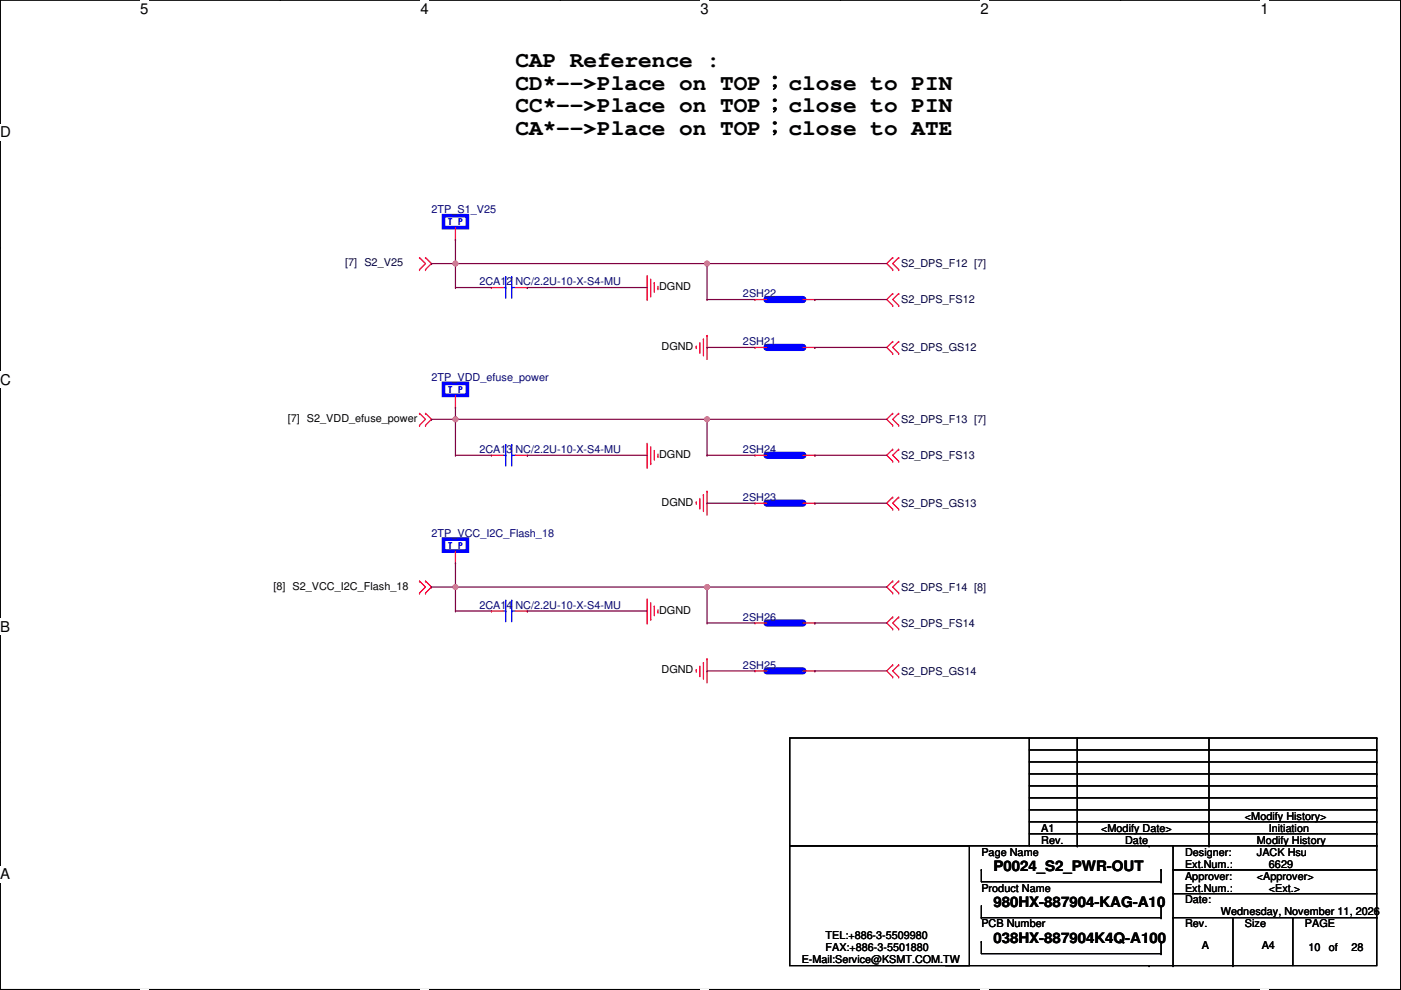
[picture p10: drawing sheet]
<svg xmlns="http://www.w3.org/2000/svg" width="297mm" height="210mm" viewBox="0 0 297 210" stroke-linecap="round" stroke-linejoin="round" font-family="sans-serif">
<path d="M0 0h297v209.8h-297z" fill="none" stroke="#000" stroke-width=".25"/>
<g fill="#fff">
<path d="M29.7 0h1.8v3.5h-1.8z"/>
<path d="M29.7 209.8h1.8v.2h-1.8z"/>
</g>
<path d="M59.4 0h.1M59.4 209.8h.1" fill="none" stroke="#000" stroke-width=".25"/>
<g fill="#fff">
<path d="M89.1 0h1.8v3.5h-1.8z"/>
<path d="M89.1 209.8h1.8v.2h-1.8z"/>
</g>
<path d="M118.8 0h.1M118.8 209.8h.1" fill="none" stroke="#000" stroke-width=".25"/>
<g fill="#fff">
<path d="M148.5 0h1.8v3.5h-1.8z"/>
<path d="M148.5 209.8h1.8v.2h-1.8z"/>
</g>
<path d="M178.2 0h.1M178.2 209.8h.1" fill="none" stroke="#000" stroke-width=".25"/>
<g fill="#fff">
<path d="M207.9 0h1.8v3.5h-1.8z"/>
<path d="M207.9 209.8h1.8v.2h-1.8z"/>
</g>
<path d="M237.6 0h.1M237.6 209.8h.1" fill="none" stroke="#000" stroke-width=".25"/>
<g fill="#fff">
<path d="M267.3 0h1.7v3.5h-1.7z"/>
<path d="M267.3 209.8h1.7v.2h-1.7z"/>
<path d="M0 26.2h2.3v3.6h-2.3z"/>
<path d="M297 26.2h.1v3.6h-.1z"/>
<path d="M0 78.7h2.3v3.5h-2.3z"/>
<path d="M297 78.7h.1v3.5h-.1z"/>
</g>
<path d="M0 52.5h.1M297 52.5h.1" fill="none" stroke="#000" stroke-width=".25"/>
<g fill="#fff">
<path d="M0 131.1h2.2v3.6h-2.2z"/>
<path d="M297 131.1h.1v3.6h-.1z"/>
</g>
<path d="M0 104.9h.1M297 104.9h.1" fill="none" stroke="#000" stroke-width=".25"/>
<path d="M0 104.9h.1M297 104.9h.1" fill="none" stroke="#000" stroke-width=".21"/>
<g fill="#fff">
<path d="M0 183.6h2.2v3.5h-2.2z"/>
<path d="M297 183.6h.1v3.5h-.1z"/>
</g>
<g fill="none" stroke="#000" stroke-width=".25">
<path d="M0 157.4h.1M167.4 156.5h50.8v22.8h-50.8zM218.2 156.5h73.7M218.2 159h73.7M228.4 156.5v22.8M256.3 156.5v22.8M291.9 156.5h.1M291.9 159h.1M291.9 156.5v22.8M297 157.4h.1M167.4 179.3h38.1v25.4h-38.1zM218.2 176.8h73.7"/>
<path d="M218.2 174.3h73.7M218.2 171.7h73.7M218.2 169.2h73.7M218.2 166.6h73.7M218.2 164.1h73.7M218.2 161.6h73.7M228.4 179.3h.1M243.6 179.3h.1M248.7 179.3h.1M248.7 179.3h-30.5M248.7 179.3h43.2v5.1h-43.2zM256.3 179.3h.1"/>
<path d="M291.9 176.8h.1M291.9 179.3h.1M291.9 174.3h.1M291.9 171.7h.1M291.9 169.2h.1M291.9 166.6h.1M291.9 164.1h.1M291.9 161.6h.1M208.1 194.6h38.1M208.1 199.6h.1M208.1 184.4h.1M208.1 194.6h.1"/>
<path d="M208.1 184.4v2.5h38.1M208.1 199.6v2.6h38.1M208.1 192v2.6M246.2 186.9h.1M246.2 199.7h.1M246.2 184.4h.1M246.2 194.6h.1M246.2 192h.1M246.2 184.4v2.5M246.2 192v2.6M246.2 199.7v2.5M248.7 194.6h.1"/>
<path d="M248.7 189.5v5.1M248.7 194.6h43.2v10.1h-43.2zM248.7 184.4h43.2v5.1h-43.2zM261.4 194.6v10.1M274.1 194.6h.1M274.1 194.6v10.1M291.9 194.6h.1M291.9 189.5v5.1M243.6 204.7h.1M246.2 202.2h.1M248.7 204.7h.1M248.7 204.7h-48.2"/>
<path d="M261.4 204.7h.1"/>
</g>
<g fill="none" stroke="#f00" stroke-width=".25">
<path d="M88.9 54.6h.1M88.9 57.2h.1M88.9 54.6l1.3 1.3-1.3 1.3M90.2 57.2h.1M90.2 54.6h.1M90.2 54.6l1.3 1.3-1.3 1.3M96.6 50.8h.1M96.6 48.3v2.5M137.2 58.4v5.1M138 59.2v3.5M138.7 60h.1M138.7 60v2"/>
<path d="M189.3 54.6h.1M189.3 57.2h.1M189.3 54.6l-1.3 1.3 1.3 1.3M190.5 57.2h.1M190.5 54.6h.1M190.5 54.6l-1.2 1.3 1.2 1.3M104.2 61h.1M104.2 61h2.5M109.3 61h2.5M111.8 61h.1M137.2 63.5h.1M138 62.7h.1"/>
<path d="M139.5 61.2h.1M139.5 60.7v.5M147.6 73.4h.1M147.6 73.4v.5M148.4 74.7h.1M148.4 72.7v2M149.1 71.9h.1M149.1 71.9v3.5M149.9 71.1h.1M149.9 71.1v5.1M160.1 63.5h.1M160.1 73.7h.1"/>
<path d="M160.1 63.5h2.5M160.1 73.7h2.5M170.2 63.5h2.6M170.2 73.7h2.6M172.8 63.5h.1M172.8 73.7h.1M189.3 62.2h.1M189.3 64.8h.1M189.3 72.4h.1M189.3 74.9h.1M189.3 62.2l-1.3 1.3 1.3 1.3M189.3 72.4l-1.3 1.3 1.3 1.2"/>
<path d="M190.5 64.8h.1M190.5 62.2h.1M190.5 74.9h.1M190.5 72.4h.1M190.5 62.2l-1.2 1.3 1.2 1.3M190.5 72.4l-1.2 1.3 1.2 1.2M88.9 90.2h.1M88.9 87.6h.1M88.9 87.6l1.3 1.3-1.3 1.3M90.2 87.6h.1M90.2 90.2h.1M90.2 87.6l1.3 1.3-1.3 1.3"/>
<path d="M96.6 86.4h.1M96.6 83.8v2.6M104.2 96.5h.1M104.2 96.5h2.5M109.3 96.5h2.5M111.8 96.5h.1M137.2 99.1h.1M137.2 94v5.1M138 98.3h.1M138 94.7v3.6M138.7 95.5h.1M138.7 95.5v2"/>
<path d="M139.5 96.8h.1M139.5 96.3v.5M160.1 96.5h.1M160.1 96.5h2.5M170.2 96.5h2.6M172.8 96.5h.1M189.3 95.3h.1M189.3 97.8h.1M189.3 87.6h.1M189.3 90.2h.1M189.3 95.3l-1.3 1.2 1.3 1.3M189.3 87.6l-1.3 1.3 1.3 1.3"/>
<path d="M190.5 97.8h.1M190.5 95.3h.1M190.5 90.2h.1M190.5 87.6h.1M190.5 95.3l-1.2 1.2 1.2 1.3M190.5 87.6l-1.2 1.3 1.2 1.3M96.6 119.4h.1M96.6 116.8v2.6M147.6 106.4h.1M147.6 106.4v.5M148.4 107.7h.1M148.4 105.7v2"/>
<path d="M149.1 104.9h.1M149.1 104.9v3.6M149.9 104.1h.1M149.9 104.1v5.1M160.1 106.7h.1M160.1 106.7h2.5M170.2 106.7h2.6M172.8 106.7h.1M189.3 105.4h.1M189.3 108h.1M189.3 105.4l-1.3 1.3 1.3 1.3M190.5 108h.1"/>
<path d="M190.5 105.4h.1M190.5 105.4l-1.2 1.3 1.2 1.3M88.9 125.7h.1M88.9 123.2l1.3 1.3-1.3 1.2M88.9 123.2h.1M90.2 123.2l1.3 1.3-1.3 1.2M90.2 123.2h.1M90.2 125.7h.1M104.2 129.5h.1M104.2 129.5h2.5M109.3 129.5h2.5M111.8 129.5h.1"/>
<path d="M137.2 132.1h.1M137.2 127v5.1M138 131.3h.1M138 127.8v3.5M138.7 128.5h.1M138.7 128.5v2.1M139.5 129.8h.1M139.5 129.3v.5M149.9 139.7h.1M149.9 139.7v5.1M160.1 132.1h.1M160.1 132.1h2.5"/>
<path d="M170.2 132.1h2.6M172.8 132.1h.1M189.3 130.8h.1M189.3 133.4h.1M189.3 123.2h.1M189.3 125.7h.1M189.3 130.8l-1.3 1.3 1.3 1.3M189.3 123.2l-1.3 1.3 1.3 1.2M190.5 133.4h.1M190.5 130.8h.1M190.5 125.7h.1M190.5 123.2h.1"/>
<path d="M190.5 130.8l-1.2 1.3 1.2 1.3M190.5 123.2l-1.2 1.3 1.2 1.2M147.6 142h.1M147.6 142v.5M148.4 143.3h.1M148.4 141.2v2.1M149.1 140.5h.1M149.1 140.5v3.5M160.1 142.2h.1M160.1 142.2h2.5M170.2 142.2h2.6M172.8 142.2h.1"/>
<path d="M189.3 141h.1M189.3 143.5h.1M189.3 141l-1.3 1.2 1.3 1.3M190.5 143.5h.1M190.5 141h.1M190.5 141l-1.2 1.2 1.2 1.3"/>
</g>
<path d="M94 45.7h5.1v2.6h-5.1zM94 81.3h5.1v2.5h-5.1zM94 114.3h5.1v2.5h-5.1z" fill="none" stroke="#00f" stroke-width=".76"/>
<path d="M162.6 63.5h7.6M162.6 73.7h7.6M162.6 96.5h7.6M162.6 106.7h7.6M162.6 132.1h7.6M162.6 142.2h7.6" fill="none" stroke="#00f" stroke-width="1.5"/>
<g fill="none" stroke="#00f" stroke-width=".25">
<path d="M107.2 58.7h.1M107.2 58.7v4.6M108.5 58.7h.1M108.5 58.7v4.6M106.7 61h.5M107.2 61h.1M108.5 61h.8M108.5 61h.1M106.7 96.5h.5M107.2 96.5h.1M107.2 94.2h.1M107.2 94.2v4.6"/>
<path d="M108.5 96.5h.8M108.5 94.2h.1M108.5 96.5h.1M108.5 94.2v4.6M106.7 129.5h.5M107.2 127.3v4.5M107.2 127.3h.1M107.2 129.5h.1M108.5 127.3h.1M108.5 127.3v4.5M108.5 129.5h.1M108.5 129.5h.8"/>
</g>
<path d="M149.9 55.9h38.1M149.9 55.9h.1M149.9 73.7h.1M149.9 63.5h.1M149.9 73.7h10.2M149.9 63.5h10.2M172.8 63.5h.1M172.8 73.7h.1M172.8 73.7h15.2M172.8 63.5h15.2" fill="none" stroke="#7f0040" stroke-width=".25"/>
<circle cx="149.9" cy="55.9" r=".51" fill="#f0f"/>
<circle cx="149.9" cy="55.9" r=".51" fill="none" stroke="#f0f" stroke-width=".25"/>
<g fill="none" stroke="#7f0040" stroke-width=".25">
<path d="M91.5 55.9h.1M96.6 50.8h.1M96.6 50.8v5.1h-5.1M149.9 55.9h.1M149.9 55.9v7.6M96.6 88.9h.1M96.6 88.9h91.4M149.9 96.5h.1M149.9 88.9h.1M149.9 88.9v7.6M149.9 96.5h10.2M172.8 96.5h.1"/>
<path d="M172.8 96.5h15.2M149.9 106.7h.1M149.9 106.7h10.2M172.8 106.7h.1M172.8 106.7h15.2"/>
</g>
<circle cx="149.9" cy="88.9" r=".51" fill="#f0f"/>
<circle cx="149.9" cy="88.9" r=".51" fill="none" stroke="#f0f" stroke-width=".25"/>
<path d="M91.5 88.9h.1M91.5 88.9h5.1" fill="none" stroke="#7f0040" stroke-width=".25"/>
<circle cx="96.6" cy="88.9" r=".51" fill="#f0f"/>
<circle cx="96.6" cy="88.9" r=".51" fill="none" stroke="#f0f" stroke-width=".25"/>
<path d="M96.6 86.4h.1M96.6 86.4v2.5M96.6 124.5h.1M96.6 124.5h53.3" fill="none" stroke="#7f0040" stroke-width=".25"/>
<circle cx="149.9" cy="124.5" r=".51" fill="#f0f"/>
<circle cx="149.9" cy="124.5" r=".51" fill="none" stroke="#f0f" stroke-width=".25"/>
<circle cx="96.6" cy="124.5" r=".51" fill="#f0f"/>
<circle cx="96.6" cy="124.5" r=".51" fill="none" stroke="#f0f" stroke-width=".25"/>
<g fill="none" stroke="#7f0040" stroke-width=".25">
<path d="M96.6 55.9h.1M96.6 55.9v5.1M96.6 55.9h53.3M96.6 61h7.6M96.6 61h.1M111.8 61h.1M111.8 61h25.4M96.6 96.5h7.6M96.6 88.9h.1M96.6 96.5h.1M96.6 88.9v7.6M111.8 96.5h.1"/>
<path d="M111.8 96.5h25.4M96.6 119.4h.1M96.6 119.4v10.1M91.5 124.5h.1M91.5 124.5h5.1M96.6 124.5h.1M96.6 129.5h.1M96.6 129.5h7.6M111.8 129.5h25.4M111.8 129.5h.1M149.9 124.5h38.1M149.9 132.1h.1"/>
<path d="M149.9 124.5h.1M149.9 124.5v7.6M149.9 132.1h10.2M172.8 132.1h.1M172.8 132.1h15.2M149.9 142.2h.1M149.9 142.2h10.2M172.8 142.2h.1M172.8 142.2h15.2"/>
</g>
<circle cx="96.6" cy="55.9" r=".51" fill="#f0f"/>
<circle cx="96.6" cy="55.9" r=".51" fill="none" stroke="#f0f" stroke-width=".25"/>
<circle cx="149.9" cy="55.9" r=".51" fill="#f0f"/>
<circle cx="149.9" cy="55.9" r=".51" fill="none" stroke="#f0f" stroke-width=".25"/>
<circle cx="149.9" cy="88.9" r=".51" fill="#f0f"/>
<circle cx="149.9" cy="88.9" r=".51" fill="none" stroke="#f0f" stroke-width=".25"/>
<circle cx="96.6" cy="88.9" r=".51" fill="#f0f"/>
<circle cx="96.6" cy="88.9" r=".51" fill="none" stroke="#f0f" stroke-width=".25"/>
<circle cx="149.9" cy="124.5" r=".51" fill="#f0f"/>
<circle cx="149.9" cy="124.5" r=".51" fill="none" stroke="#f0f" stroke-width=".25"/>
<circle cx="96.6" cy="124.5" r=".51" fill="#f0f"/>
<circle cx="96.6" cy="124.5" r=".51" fill="none" stroke="#f0f" stroke-width=".25"/>
<circle cx="96.6" cy="55.9" r=".51" fill="#f0f"/>
<circle cx="96.6" cy="55.9" r=".51" fill="none" stroke="#f0f" stroke-width=".25"/>
<g font-size="4.8">
<text x="109.3" y="14.2">CAP Reference :</text>
<text x="109.3" y="19">CD*--&gt;Place on TOP；close to PIN</text>
<text x="109.3" y="23.8">CC*--&gt;Place on TOP；close to PIN</text>
<text x="109.3" y="28.7">CA*--&gt;Place on TOP；close to ATE</text>
</g>
<g font-size="3.2">
<text x="29.7" y="2.9">5</text>
<text x="89.1" y="2.9">4</text>
<text x="148.5" y="2.9">3</text>
<text x="207.9" y="2.9">2</text>
<text x="267.3" y="2.9">1</text>
<text x="0" y="29.1">D</text>
<text x="0" y="81.5">C</text>
<text x="0" y="134">B</text>
<text x="0" y="186.4">A</text>
<text x="297" y="186.4">A</text>
</g>
<g font-size="3">
<text x="210.6" y="184.6">P0024_S2_PWR-OUT</text>
<text x="210.6" y="192.3">980HX-887904-KAG-A10</text>
<text x="210.6" y="199.9">038HX-887904K4Q-A100</text>
</g>
<g font-size="2.3" fill="#00007f">
<text x="91.5" y="45.3">2TP_S1_V25</text>
<text x="101.6" y="60.5">2CA12 NC/2.2U-10-X-S4-MU</text>
<text x="157.5" y="63">2SH22</text>
<text x="157.5" y="73.2">2SH21</text>
<text x="91.5" y="80.8">2TP_VDD_efuse_power</text>
<text x="101.6" y="96.1">2CA13 NC/2.2U-10-X-S4-MU</text>
<text x="157.5" y="96.1">2SH24</text>
<text x="157.5" y="106.2">2SH23</text>
<text x="91.5" y="113.8">2TP_VCC_I2C_Flash_18</text>
<text x="101.6" y="129.1">2CA14 NC/2.2U-10-X-S4-MU</text>
<text x="157.5" y="131.6">2SH26</text>
<text x="157.5" y="141.8">2SH25</text>
</g>
<g font-size="2.3" fill="#000040">
<text x="73.2" y="56.4">[7] S2_V25</text>
<text x="191.1" y="56.7">S2_DPS_F12 [7]</text>
<text x="191.1" y="64.3">S2_DPS_FS12</text>
<text x="191.1" y="74.5">S2_DPS_GS12</text>
<text x="191.1" y="89.7">S2_DPS_F13 [7]</text>
<text x="191.1" y="97.3">S2_DPS_FS13</text>
<text x="191.1" y="107.5">S2_DPS_GS13</text>
<text x="191.1" y="125.3">S2_DPS_F14 [8]</text>
<text x="191.1" y="132.9">S2_DPS_FS14</text>
<text x="191.1" y="143">S2_DPS_GS14</text>
</g>
<g font-size="2.3">
<text x="139.7" y="61.5">DGND</text>
<text x="140.3" y="74.2">DGND</text>
<text x="61" y="89.5">[7] S2_VDD_efuse_power</text>
<text x="139.7" y="97.1">DGND</text>
<text x="140.3" y="107.2">DGND</text>
<text x="58" y="125">[8] S2_VCC_I2C_Flash_18</text>
<text x="139.7" y="130.1">DGND</text>
<text x="140.3" y="142.8">DGND</text>
<text x="264" y="173.8">&lt;Modify History&gt;</text>
<text x="220.8" y="178.9">Rev.</text>
<text x="220.8" y="176.3">A1</text>
<text x="233.5" y="176.3">&lt;Modify Date&gt;</text>
<text x="238.6" y="178.9">Date</text>
<text x="266.5" y="178.9">Modify History</text>
<text x="269" y="176.3">Initiation</text>
<text x="208.1" y="181.4">Page Name</text>
<text x="251.3" y="181.4">Designer:</text>
<text x="251.3" y="183.9">Ext.Num.:</text>
<text x="266.5" y="181.4">JACK Hsu</text>
<text x="269" y="183.9">6629</text>
<text x="208.1" y="189">Product Name</text>
<text x="251.3" y="186.5">Approver:</text>
<text x="251.3" y="189">Ext.Num.:</text>
<text x="251.3" y="191.6">Date:</text>
<text x="266.5" y="186.5">&lt;Approver&gt;</text>
<text x="269" y="189">&lt;Ext.&gt;</text>
<text x="208.1" y="196.6">PCB Number</text>
<text x="251.3" y="196.6">Rev.</text>
<text x="258.9" y="194.1">Wednesday, November 11, 2026</text>
<text x="264" y="196.6">Size</text>
<text x="276.7" y="196.6">PAGE</text>
<text x="175.1" y="199.2">TEL:+886-3-5509980</text>
<text x="175.1" y="201.7">FAX:+886-3-5501880</text>
<text x="254.8" y="201.2">A</text>
<text x="267.5" y="201.2">A4</text>
<text x="277.4" y="201.7">10</text>
<text x="281.7" y="201.7">of</text>
<text x="286.6" y="201.7">28</text>
<text x="170" y="204.3">E-Mail:Service@KSMT.COM.TW</text>
</g>
<g font-size="2" fill="#00f">
<text x="95" y="47.7">T P</text>
<text x="95" y="83.3">T P</text>
<text x="95" y="116.3">T P</text>
</g>
</svg>
